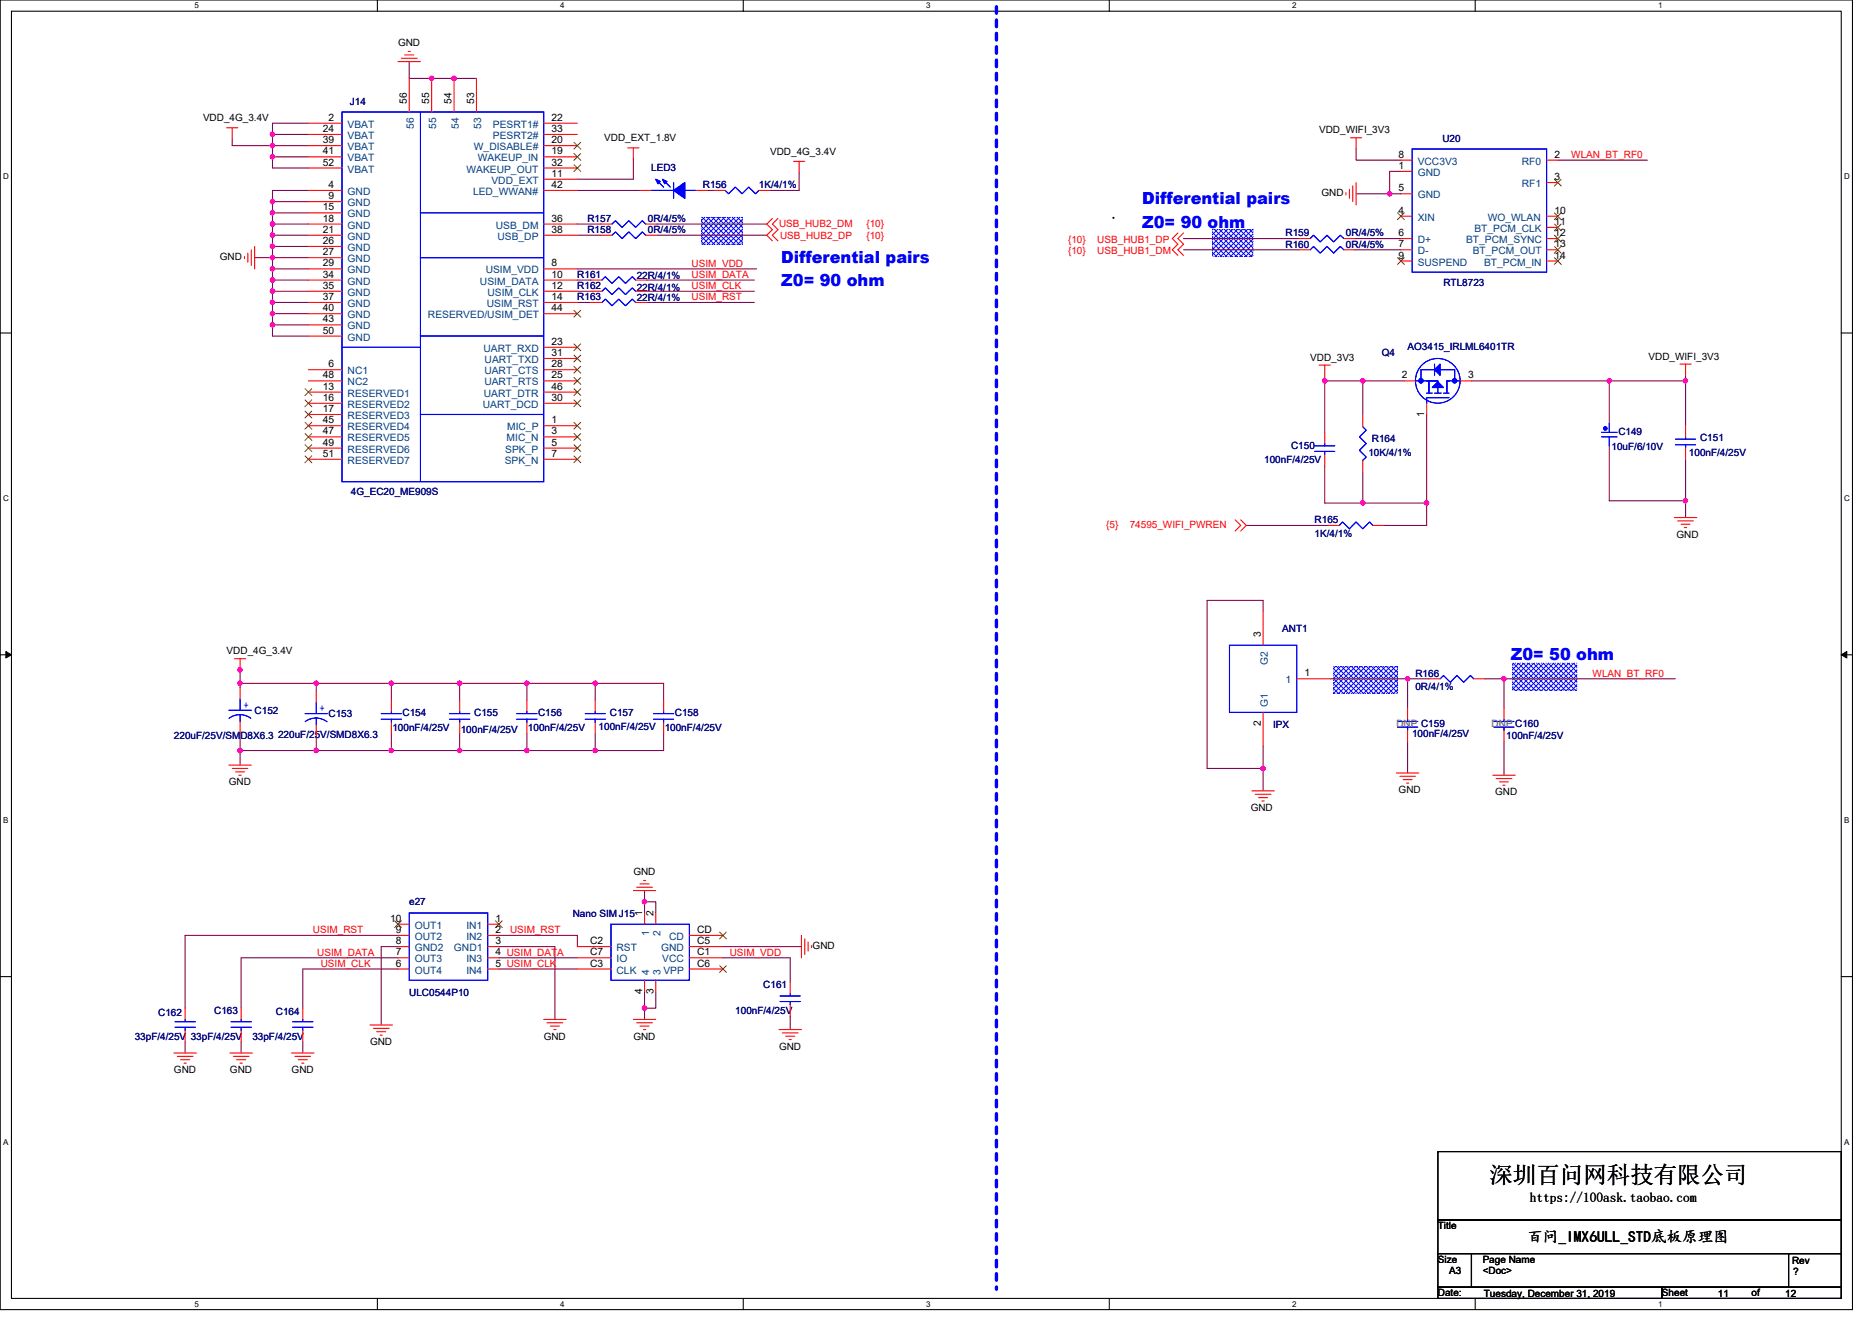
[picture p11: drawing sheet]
<svg xmlns="http://www.w3.org/2000/svg" width="297mm" height="210mm" viewBox="0 0 297 210" stroke-linecap="round" stroke-linejoin="round" font-family="sans-serif">
<path d="M0 0h293.9v207.9h-293.9zM1.8 1.8h290.4v204.3h-290.4z" fill="none" stroke="#000" stroke-width=".17"/>
<g fill="#fff">
<path d="M30.8 .2h.7v1.4h-.7z"/>
<path d="M30.8 206.3h.7v1.4h-.7z"/>
</g>
<path d="M59.9 0v1.8M59.9 206.1v1.8" fill="none" stroke="#000" stroke-width=".17"/>
<g fill="#fff">
<path d="M88.9 .2h.7v1.4h-.7z"/>
<path d="M88.9 206.3h.7v1.4h-.7z"/>
</g>
<path d="M117.9 0v1.8M117.9 206.1v1.8" fill="none" stroke="#000" stroke-width=".17"/>
<g fill="#fff">
<path d="M147 .2h.7v1.4h-.7z"/>
<path d="M147 206.3h.7v1.4h-.7z"/>
</g>
<path d="M176 0v1.8M176 206.1v1.8" fill="none" stroke="#000" stroke-width=".17"/>
<g fill="#fff">
<path d="M205 .2h.7v1.4h-.7z"/>
<path d="M205 206.3h.7v1.4h-.7z"/>
</g>
<path d="M234.1 0v1.8M234.1 206.1v1.8" fill="none" stroke="#000" stroke-width=".17"/>
<g fill="#fff">
<path d="M263.1 .2h.7v1.4h-.7z"/>
<path d="M263.1 206.3h.7v1.4h-.7z"/>
<path d="M.5 27.3h.9v1.4h-.9z"/>
<path d="M292.6 27.3h.9v1.4h-.9z"/>
<path d="M.5 78.4h.9v1.4h-.9z"/>
<path d="M292.6 78.4h.9v1.4h-.9z"/>
</g>
<path d="M0 52.9h1.8M292.2 52.9h1.7" fill="none" stroke="#000" stroke-width=".17"/>
<g fill="#fff">
<path d="M.5 129.5h.8v1.4h-.8z"/>
<path d="M292.6 129.5h.9v1.4h-.9z"/>
</g>
<path d="M0 103.9h1.8M292.2 103.9h1.7" fill="none" stroke="#000" stroke-width=".17"/>
<path d="M.9 103.4l.9 .5-.9 .5zM292.2 103.9l.8-.5v1z" fill="#000" stroke="#000" stroke-width=".16"/>
<g fill="#fff">
<path d="M.5 180.5h.8v1.4h-.8z"/>
<path d="M292.6 180.5h.9v1.4h-.9z"/>
</g>
<path d="M176.6 34.5h.1v.1h-.1zM0 155h1.8M292.2 155h1.7M228.2 182.8h64v10.8h-64zM228.2 193.6h64v5.4h-64zM228.2 199h5.3v5.3h-5.3zM233.5 199h50.3v5.3h-50.3zM283.8 199h8.4v5.3h-8.4zM228.2 204.3h35.5v1.8h-35.5zM263.7 204.3h28.5v1.8h-28.5z" fill="none" stroke="#000" stroke-width=".17"/>
<path d="M158.1 1.1v203.4M158.1 204.5h.1" fill="none" stroke="#00f" stroke-width=".53" stroke-dasharray="1.1 1.1"/>
<g fill="#00f" stroke="#00f" stroke-width=".17" stroke-dasharray="0 .3">
<path d="M240.1 105.3h10.1v4.2h-10.1z" fill-rule="evenodd"/>
<path d="M192.4 36.4h6.4v4.3h-6.4z" fill-rule="evenodd"/>
<path d="M111.3 34.5h6.4v4.3h-6.4z" fill-rule="evenodd"/>
<path d="M211.6 105.8h10.2v4.3h-10.2z" fill-rule="evenodd"/>
</g>
<g fill="none" stroke="#800040" stroke-width=".17">
<path d="M48.9 19.6h-5.7v1.7M64.9 9.8v2.6h10.7M36.8 22.1v1h6.4v1.8M43.2 32v1.8M43.2 33.8h5.7M43.2 33.8v1.8M43.2 35.6h5.7M43.2 35.6v1.7M43.2 37.3h5.7M43.2 37.3v1.8M43.2 39.1h5.7M43.2 39.1v1.8"/>
<path d="M43.2 24.9v1.8h5.7M43.2 24.9h5.7M43.2 21.3v1.8h5.7M43.2 21.3h5.7M43.2 32h5.7M48.9 30.2h-5.7v1.8M91.6 30.2h10M91.6 35.6h3.7M91.6 37.3h3.7M100.5 25.3v3.1h-8.9M104.2 35.6h17.5M104.2 37.3h17.5"/>
<path d="M112.2 30.2h1.1M126.8 27.4v2.8h-4.6M187.8 37.9h18.3M187.8 39.6h18.3M215 39.6h7.3M215 37.9h7.3M215.2 23.6v1.8h7.1M215.2 30.8h5.3M220.5 30.8h1.8M222.3 27.2h-1.8v3.6M247.2 25.4h14.2M40.4 40.9h2.8"/>
<path d="M43.2 40.9h5.7M43.2 40.9v1.8h5.7M43.2 42.7v1.7M43.2 44.4h5.7M43.2 44.4v1.8M43.2 46.2h5.7M43.2 46.2v1.8M43.2 48h5.7M43.2 48v1.8M43.2 49.8h5.7M43.2 49.8v1.8M43.2 51.6h5.7"/>
<path d="M43.2 51.6v1.7h5.7M91.6 44.4h2.1M91.6 46.2h2.1M91.6 48h2.1M91.6 42.7h28.5M102.6 44.4h17.1M102.6 46.2h17.1M102.6 48h17.1M210.2 59.7v.8M267.5 59.6v.9M210.2 60.5v8.1M210.2 60.5h6v5.5"/>
<path d="M210.2 74v5.8h6M216.2 60.5h6.6M216.2 79.8h10.2M216.2 74.8v5M226.4 79.8v3.6h-6.8M226.4 65.8v14M233.5 60.5h21.9M255.4 60.5v6.7M255.4 70.8v8.7h12.1M255.4 60.5h12.1M267.5 79.5v2.6M267.5 60.5v7.1"/>
<path d="M267.5 72.9v6.6M197.8 83.4h12.9M200.4 97.1v-1.8h-8.9v26.7h8.9M38.1 106v2.5M38.1 116.3v2.8M38.1 119.1h12.1M38.1 108.5h12.1M38.1 108.5v.7M38.1 119.1v2.3M50.2 108.5h11.9M50.2 116.8v2.3M50.2 119.1h11.9"/>
<path d="M50.2 108.5v1.2M62.1 119.1h10.8M62.1 116.5v2.6M72.9 116.5v2.6M72.9 108.5h10.7M72.9 119.1h10.7M72.9 108.5h-10.8v2.6M72.9 108.5v2.6M83.6 108.5v2.6M83.6 108.5h10.8M83.6 119.1h10.8M83.6 116.5v2.6"/>
<path d="M94.4 108.5h10.9v2.6M94.4 116.5v2.6M94.4 108.5v2.6M105.3 116.5v2.6h-10.9M200.4 118.4v7.1M211.1 107.7h12.2M223.3 117.7v5M223.3 107.7h3.4M223.3 107.7v4.7M235.6 107.7h3.1M238.7 117.7v5.3M265.9 107.7h-27.2v4.7"/>
<path d="M63.2 153.8h-15.2v6.2M63.2 152h-24.9v8M63.2 148.5h-33.8v11.5M63.2 150.2h-2.7v12.5M79.2 148.5h12.4v1.7M79.2 150.2h8.9v11.6M79.2 152h12.4M79.2 153.8h12.4M102.3 157.4v2.6M102.3 141.4v1.7M102.3 144.9v-1.8h1.8v1.8M104.1 157.4v2.6h-1.8"/>
<path d="M114.7 152h10.7v3.9M114.7 150.2h12.5M29.4 165.4v1.7M38.3 165.4v1.7M48 165.4v1.7M102.3 160v1.8M125.4 161.3v2.1"/>
</g>
<g fill="#f0f" stroke="#f0f" stroke-width=".17">
<circle cx="216.2" cy="60.4" r=".34"/>
<circle cx="267.4" cy="60.4" r=".34"/>
<circle cx="255.3" cy="60.4" r=".34"/>
<circle cx="267.4" cy="79.5" r=".34"/>
<circle cx="220.5" cy="30.7" r=".35"/>
<circle cx="223.3" cy="107.7" r=".34"/>
<circle cx="43.2" cy="32" r=".35"/>
<circle cx="43.2" cy="35.5" r=".35"/>
<circle cx="43.2" cy="33.8" r=".35"/>
<circle cx="43.2" cy="37.3" r=".35"/>
<circle cx="43.2" cy="40.9" r=".35"/>
<circle cx="43.2" cy="39.1" r=".35"/>
<circle cx="43.2" cy="44.4" r=".35"/>
<circle cx="43.2" cy="42.7" r=".35"/>
<circle cx="43.2" cy="48" r=".35"/>
<circle cx="43.2" cy="46.2" r=".35"/>
<circle cx="43.2" cy="51.5" r=".35"/>
<circle cx="43.2" cy="49.8" r=".35"/>
<circle cx="43.2" cy="24.9" r=".35"/>
<circle cx="43.2" cy="21.3" r=".35"/>
<circle cx="43.2" cy="23.1" r=".35"/>
<circle cx="38.1" cy="106.3" r=".34"/>
<circle cx="62.1" cy="108.4" r=".34"/>
<circle cx="38.1" cy="119.1" r=".34"/>
<circle cx="50.2" cy="119.1" r=".35"/>
<circle cx="38.1" cy="108.4" r=".34"/>
<circle cx="50.2" cy="108.4" r=".35"/>
<circle cx="210.2" cy="60.4" r=".35"/>
<circle cx="226.4" cy="79.8" r=".35"/>
<circle cx="216.2" cy="79.8" r=".34"/>
<circle cx="62.1" cy="119.1" r=".34"/>
<circle cx="72.9" cy="108.4" r=".35"/>
<circle cx="83.6" cy="108.4" r=".35"/>
<circle cx="94.4" cy="108.4" r=".34"/>
<circle cx="72.9" cy="119.1" r=".35"/>
<circle cx="83.6" cy="119.1" r=".35"/>
<circle cx="94.4" cy="119.1" r=".34"/>
<circle cx="238.6" cy="107.7" r=".35"/>
<circle cx="200.4" cy="122" r=".35"/>
<circle cx="102.3" cy="160" r=".35"/>
<circle cx="102.3" cy="143.1" r=".35"/>
<circle cx="68.5" cy="12.4" r=".35"/>
<circle cx="72" cy="12.4" r=".35"/>
</g>
<g fill="none" stroke="#f00" stroke-width=".17">
<path d="M48.9 19.6h5.4M63.2 9.8h3.5M63.7 9.2h2.5M64.2 8.7h1.5M64.8 8.2h.3M64.9 12.4v5.4M68.5 12.4v5.4M72 12.4v5.4M75.6 12.4v5.4M86.3 19.6h5.3M36 20.3h1.7M36.8 20.3v1.8"/>
<path d="M39.9 39.6v2.5M40.4 39.1v3.6M48.9 21.3h5.4M48.9 23.1h5.4M48.9 24.9h5.4M48.9 26.7h5.4M48.9 30.2h5.4M48.9 32h5.4M48.9 33.8h5.4M48.9 35.6h5.4M48.9 37.3h5.4M48.9 39.1h5.4"/>
<path d="M86.3 24.9h5.3M86.3 23.1h5.3M86.3 21.3h5.3M86.3 26.7h5.3M86.3 35.6h5.3M86.3 37.3h5.3M86.3 28.4h5.3M86.3 30.2h5.3M95.3 35.6h1.8M95.3 37.3h1.8M99.6 23.5h1.8M100.5 23.5v1.8"/>
<path d="M101.6 30.2h1.7M102.4 35.6h1.8M102.4 37.3h1.8M110.4 30.2h1.8M113.3 30.2h1.8M120.4 30.2h1.8M122.6 34.7l-.9 .9 .9 .8-.9 .9 .9 .9M123.4 34.7l-.8 .9 .8 .8-.8 .9 .8 .9M125.9 25.6h1.8M126.8 25.6v1.8M186.9 37l-.9 .9 .9 .9-.9 .8 .9 .9M187.8 37l-.9 .9 .9 .9-.9 .8 .9 .9"/>
<path d="M206.1 37.9h1.8M206.1 39.6h1.8M213.2 37.9h1.8M213.2 39.6h1.8M213.6 30.6v.3M214.1 30.1v1.4M214.3 21.9h1.8M214.6 29.5v2.5M215.2 21.9v1.7M215.2 29v3.5M222.3 27.2h1.8M222.3 34.3h1.8"/>
<path d="M222.3 30.8h1.8M222.3 37.9h1.8M222.3 39.6h1.8M222.3 25.4h1.8M245.4 25.4h1.8M245.4 29h1.8M245.4 34.3h1.8M245.4 36.1h1.8M245.4 37.9h1.8M245.4 39.6h1.8M38.8 40.7v.4M39.3 40.2v1.4"/>
<path d="M48.9 40.9h5.4M48.9 42.7h5.4M48.9 44.4h5.4M48.9 46.2h5.4M48.9 48h5.4M48.9 49.8h5.4M48.9 51.6h5.4M48.9 53.3h5.4M48.9 58.7h5.4M86.3 42.7h5.3M86.3 44.4h5.3M86.3 46.2h5.3"/>
<path d="M86.3 48h5.3M86.3 49.8h5.3M86.3 55.1h5.3M86.3 56.9h5.3M86.3 58.7h5.3M93.7 48h1.8M93.7 44.4h1.8M93.7 46.2h1.8M100.9 48h1.7M100.9 44.4h1.7M100.9 46.2h1.7M209.3 58h1.8"/>
<path d="M210.2 58v1.7M222.3 41.4h1.8M245.4 41.4h1.8M266.6 57.8h1.7M267.5 57.8v1.8M48.9 60.5h5.4M48.9 62.2h5.4M48.9 64h5.4M48.9 65.8h5.4M48.9 67.6h5.4M48.9 69.3h5.4M48.9 71.1h5.4"/>
<path d="M48.9 72.9h5.4M86.3 60.5h5.3M86.3 62.2h5.3M86.3 64h5.3M86.3 67.6h5.3M86.3 69.3h5.3M86.3 71.1h5.3M86.3 72.9h5.3M210.2 68.6v1.8M210.2 72.2v1.8M216.2 66v1.7M216.2 73.1v1.7"/>
<path d="M222.8 60.5h1.8M226.4 64v1.8M231.7 60.5h1.8M255.4 67.2h.1M255.4 70.8h.1M267.5 67.6v1.7M267.5 71.1v1.8M196 82.5l.9 .9-.9 .9M196.9 82.5l.9 .9-.9 .9M200.4 97.1v5.3M210.7 83.4h1.8M217.8 83.4h1.8"/>
<path d="M265.7 82.1h3.5M266.2 82.7h2.5M266.7 83.2h1.5M267.3 83.7h.3M37.2 104.5h1.8M38.1 104.5v1.8M38.1 109.2v1.8M38.1 114.5v1.8M50.2 109.7v1.8M50.2 115v1.8M62.1 111.1v1.8M62.1 114.7v1.8"/>
<path d="M72.9 111.1v1.8M72.9 114.7v1.8M83.6 111.1v1.8M83.6 114.7v1.8M94.4 111.1v1.8M94.4 114.7v1.8M105.3 111.1v1.8M105.3 114.7v1.8M200.4 113.1v5.3M205.8 107.7h5.3M223.3 112.4v1.8M223.3 115.9v1.8"/>
<path d="M226.7 107.7h1.8M233.8 107.7h1.8M238.7 112.4v1.8M238.7 115.9v1.8M36.3 121.4h3.6M36.8 122h2.5M37.4 122.5h1.4M37.9 123h.4M102.1 139.7h.3M198.6 125.5h3.6M199.2 126.1h2.5M199.7 126.6h1.4"/>
<path d="M200.2 127.1h.4M221.6 122.7h3.5M222.1 123.2h2.5M222.6 123.7h1.5M223.2 124.3h.3M236.9 123h3.5M237.4 123.6h2.5M237.9 124.1h1.4M238.5 124.6h.3M63.2 146.7h1.7M63.2 148.5h1.7M63.2 150.2h1.7"/>
<path d="M63.2 152h1.7M63.2 153.8h1.7M77.4 146.7h1.8M77.4 148.5h1.8M77.4 152h1.8M77.4 153.8h1.8M77.4 150.2h1.8M91.6 150.2h5.3M91.6 152h5.3M91.6 153.8h5.3M100.5 141.4h3.6M101 140.8h2.5"/>
<path d="M101.6 140.3h1.4M102.3 144.9v1.8M102.3 155.6v1.8M104.1 144.9v1.8M104.1 155.6v1.8M109.4 148.5h5.3M109.4 150.2h5.3M109.4 152h5.3M109.4 153.8h5.3M125.4 155.9v1.8M125.4 159.5v1.8M127.2 148.5v3.5"/>
<path d="M127.7 149v2.5M128.2 149.5v1.5M128.8 150.1v.3M27.6 167.1h3.6M28.1 167.7h2.5M28.7 168.2h1.4M29.2 168.7h.3M29.4 160v1.8M29.4 163.6v1.8M36.5 167.1h3.5M37 167.7h2.5M37.5 168.2h1.5"/>
<path d="M38.1 168.7h.3M38.3 160v1.8M38.3 163.6v1.8M46.3 167.1h3.5M46.8 167.7h2.5M47.3 168.2h1.5M47.9 168.7h.3M48 160v1.8M48 163.6v1.8M58.7 162.7h3.6M59.2 163.2h2.5M59.8 163.7h1.4"/>
<path d="M60.3 164.3h.4M86.3 161.8h3.5M86.8 162.3h2.5M87.3 162.9h1.5M87.9 163.4h.3M100.5 161.8h3.6M101 162.3h2.5M101.6 162.9h1.4M102.1 163.4h.3M123.6 163.4h3.6M124.1 163.9h2.5M124.7 164.5h1.4"/>
<path d="M125.2 165h.4"/>
</g>
<g fill="none" stroke="#00f" stroke-width=".17">
<path d="M54.3 17.8h32v58.7h-32zM66.7 17.8v37.3M66.7 33.8h19.6M97.1 35.6l.6-.6 1 1.1 1.1-1.1 1.1 1.1 1-1.1 .5 .6M97.1 37.3l.6-.5 1 1.1 1.1-1.1 1.1 1.1 1-1.1 .5 .5M103.3 30.2h3.6M104.2 28.6l1.1 1.1M105.3 28.6l1.1 1.1M106.9 29v2.5M108.7 30.2h1.7M115.1 30.2l.5 .6 1.1-1.1 1 1.1 1.1-1.1 1.1 1.1 .5-.6M207.9 37.9l.5-.6 1.1 1.1 1.1-1.1 1 1.1 1.1-1.1 .5 .6"/>
<path d="M207.9 39.6l.5-.5 1.1 1.1 1.1-1.1 1 1.1 1.1-1.1 .5 .5M224.1 23.6h21.3v19.6h-21.3zM54.3 55.1h12.4M66.7 40.9h19.6M66.7 53.3h19.6M66.7 55.1v21.4M95.5 48l.6-.5 1 1 1.1-1 1 1 1.1-1 .6 .5M95.5 44.4l.6-.5 1 1.1 1.1-1.1 1 1.1 1.1-1.1 .6 .5M95.5 46.2l.6-.5 1 1.1 1.1-1.1 1 1.1 1.1-1.1 .6 .5M227.6 57.8v1.8M227.6 58.7h-2.1v1.8M228.5 58.7h2.3v1.8"/>
<path d="M66.7 65.8h19.6M208.6 71.6h3.2M208.6 70.8h3.2M210.2 70.4v.4M210.2 71.6v.6M216.2 67.7l.6 .6-1.1 1 1.1 1.1-1.1 1.1 1.1 1-.6 .6M224.6 60.5h3.6v1.9M226.4 62.4h.9M226.4 60.5h1.8v.7M226.7 60.6v1.6M226.7 60.5v1.9M227.6 62.4h1.1"/>
<path d="M229 62.4h.9M229.9 60.5h-.3v1.7M229.9 63.1h-3.5v.9M231.7 60.5h-2.1v1.9M254.1 69.3h2.5M254.1 68.6h2.5M255.4 67.2v1.4M255.4 69.3v1.5M265.9 70.6h3.1M265.9 69.7h3.1M267.5 69.3v.4M267.5 70.6v.5"/>
<path d="M212.5 83.4l.5-.6 1.1 1.1 1.1-1.1 1 1.1 1.1-1.1 .5 .6M36.3 112.7h3.6M36.3 114l.7-.4 1.1-.2 1.1 .2 .6 .4M38.1 113.4v1.1M38.1 111v1.7M48.4 113.3h3.6M48.4 114.5l1-.4 .8-.1 1 .2 .7 .4M50.2 114v1M50.2 111.5v1.8M60.5 114.2h3.2M60.5 113.3h3.2M62.1 112.9v.4"/>
<path d="M62.1 114.2v.5M71.3 114.2h3.2M71.3 113.3h3.2M72.9 112.9v.4M72.9 114.2v.5M82 114.2h3.2M82 113.3h3.2M83.6 112.9v.4M83.6 114.2v.5M92.9 114.2h3.2M92.9 113.3h3.2M94.4 112.9v.4"/>
<path d="M94.4 114.2v.5M103.7 114.2h3.2M103.7 113.3h3.2M105.3 112.9v.4M105.3 114.2v.5M195.1 102.4h10.7v10.7h-10.7zM221.8 115.4h3.2M221.8 114.5h3.2M223.3 114.2v.3M223.3 115.4v.5M228.5 107.7l.5-.5 1.1 1.1 1.1-1.1 1 1.1 1.1-1.1 .5 .5M237 115.4h3.2"/>
<path d="M237 114.5h3.2M238.7 114.2v.3M238.7 115.4v.5M64.9 144.9h12.5v10.7h-12.5zM96.9 146.7h12.5v8.9h-12.5zM123.8 159h3.2M123.8 158.1h3.2M125.4 157.7v.4M125.4 159v.5M27.8 163h3.2M27.8 162.2h3.2M29.4 161.8v.4"/>
<path d="M29.4 163v.6M36.7 163h3.2M36.7 162.2h3.2M38.3 161.8v.4M38.3 163v.6M46.4 163h3.3M46.4 162.2h3.3M48 161.8v.4M48 163v.6"/>
<circle cx="228.1" cy="60.4" r="3.5"/>
</g>
<g fill="none" stroke="#804000" stroke-width=".16">
<path d="M91.1 24.4l1.1 1M91.1 22.6l1.1 1.1M91.1 26.1l1.1 1.1M92.1 24.4l-1 1M92.1 22.6l-1 1.1M92.1 26.1l-1 1.1M221.8 33.8l1 1.1M222.8 33.8l-1.1 1.1M246.7 28.4l1 1.1M246.7 33.8l1 1.1M246.7 35.6l1 1M246.7 37.3l1 1.1"/>
<path d="M246.7 39.1l1 1.1M247.7 28.4l-1.1 1.1M247.7 33.8l-1.1 1.1M247.7 35.6l-1.1 1M247.7 37.3l-1.1 1.1M247.7 39.1l-1.1 1.1M91.1 49.3l1.1 1M91.1 54.6l1.1 1.1M91.1 56.4l1.1 1M91.1 58.1l1.1 1.1M91.1 59.9l1.1 1.1M92.1 49.3l-1 1"/>
<path d="M92.1 54.6l-1 1.1M92.1 56.4l-1 1M92.1 58.1l-1 1.1M92.1 59.9l-1 1.1M221.8 40.9l1 1.1M222.8 40.9l-1.1 1.1M246.7 40.9l1 1.1M247.7 40.9l-1.1 1.1M48.4 61.7l1.1 1.1M48.4 63.5l1.1 1.1M48.4 65.3l1.1 1M48.4 67l1.1 1.1"/>
<path d="M48.4 68.8l1.1 1.1M48.4 70.6l1.1 1.1M48.4 72.4l1.1 1M49.5 61.7l-1.1 1.1M49.5 63.5l-1.1 1.1M49.5 65.3l-1.1 1M49.5 67l-1.1 1.1M49.5 68.8l-1.1 1.1M49.5 70.6l-1.1 1.1M49.5 72.4l-1.1 1M91.1 61.7l1.1 1.1M91.1 63.5l1.1 1.1"/>
<path d="M91.1 67l1.1 1.1M91.1 68.8l1.1 1.1M91.1 70.6l1.1 1.1M91.1 72.4l1.1 1M92.1 61.7l-1 1.1M92.1 63.5l-1 1.1M92.1 67l-1 1.1M92.1 68.8l-1 1.1M92.1 70.6l-1 1.1M92.1 72.4l-1 1M62.6 146.2l1.1 1M63.7 146.2l-1.1 1"/>
<path d="M78.6 146.2l1.1 1M79.7 146.2l-1.1 1M114.2 147.9l1.1 1.1M114.2 153.3l1.1 1M115.2 147.9l-1 1.1M115.2 153.3l-1 1"/>
</g>
<g fill="#00f" stroke="#00f" stroke-width=".17">
<path d="M106.9 30.2l1.8-1.2v2.5z" fill-rule="evenodd"/>
<path d="M104.1 28.4l.7 .4-.4 .4z" fill-rule="evenodd"/>
<path d="M105.1 28.4l.7 .4-.3 .4z" fill-rule="evenodd"/>
<path d="M106.9 30.2l1.8-1.2v2.5z" fill-rule="evenodd"/>
<path d="M104.1 28.4l.7 .4-.4 .4z" fill-rule="evenodd"/>
<path d="M105.1 28.4l.7 .4-.3 .4z" fill-rule="evenodd"/>
<path d="M228.5 57.8v1.8l-.9-.9z" fill-rule="evenodd"/>
<path d="M227.3 61.5l.9-.9 .8 .9z" fill-rule="evenodd"/>
<path d="M228.5 57.8v1.8l-.9-.9z" fill-rule="evenodd"/>
<path d="M227.3 61.5l.9-.9 .8 .9z" fill-rule="evenodd"/>
<circle cx="254.7" cy="68" r=".27"/>
<circle cx="225.5" cy="60.4" r=".35"/>
<circle cx="230.8" cy="60.4" r=".35"/>
</g>
<text font-size="3.7" x="236.3" y="187.7">深圳百问网科技有限公司</text>
<g font-size="2.6" fill="#00f">
<text x="181.2" y="32.4">Differential pairs</text>
<text x="124" y="41.7">Differential pairs</text>
<text x="181.2" y="36.2">Z0= 90 ohm</text>
<text x="124" y="45.4">Z0= 90 ohm</text>
<text x="239.7" y="104.8">Z0= 50 ohm</text>
</g>
<text font-size="2.5" x="242.4" y="197.2">百问_IMX6ULL_STD底板原理图</text>
<text font-size="2.1" x="242.7" y="190.8">https://100ask.taobao.com</text>
<g font-size="1.6">
<text x="63.2" y="7.3">GND</text>
<text x="64.6" y="16.5" transform="rotate(-90 64.6 16.5)">56</text>
<text x="68.1" y="16.5" transform="rotate(-90 68.1 16.5)">55</text>
<text x="71.7" y="16.5" transform="rotate(-90 71.7 16.5)">54</text>
<text x="75.2" y="16.5" transform="rotate(-90 75.2 16.5)">53</text>
<text x="32.2" y="19.2">VDD_4G_3.4V</text>
<text x="51.2" y="21">24</text>
<text x="51.2" y="22.7">39</text>
<text x="52.1" y="19.2">2</text>
<text x="87.5" y="19.2">22</text>
<text x="87.5" y="21">33</text>
<text x="87.5" y="22.7">20</text>
<text x="95.9" y="22.4">VDD_EXT_1.8V</text>
<text x="209.3" y="21.1">VDD_WIFI_3V3</text>
<text x="51.2" y="24.5">41</text>
<text x="51.2" y="26.3">52</text>
<text x="52.1" y="29.8">4</text>
<text x="87.5" y="26.3">32</text>
<text x="87.5" y="28.1">11</text>
<text x="87.5" y="24.5">19</text>
<text x="87.5" y="29.8">42</text>
<text x="122.2" y="24.5">VDD_4G_3.4V</text>
<text x="221.9" y="26.8">1</text>
<text x="221.9" y="25">8</text>
<text x="246.7" y="25">2</text>
<text x="246.7" y="28.6">3</text>
<text x="51.2" y="33.4">15</text>
<text x="51.2" y="35.2">18</text>
<text x="52.1" y="31.6">9</text>
<text x="87.5" y="35.2">36</text>
<text x="209.7" y="31.1">GND</text>
<text x="221.9" y="33.9">4</text>
<text x="221.9" y="30.4">5</text>
<text x="246.7" y="35.7">11</text>
<text x="246.7" y="33.9">10</text>
<text x="34.9" y="41.3">GND</text>
<text x="51.2" y="37">21</text>
<text x="51.2" y="38.7">26</text>
<text x="51.2" y="40.5">27</text>
<text x="87.5" y="37">38</text>
<text x="221.9" y="37.5">6</text>
<text x="221.9" y="39.3">7</text>
<text x="221.9" y="41">9</text>
<text x="246.7" y="37.5">12</text>
<text x="246.7" y="41">14</text>
<text x="246.7" y="39.3">13</text>
<text x="51.2" y="42.3">29</text>
<text x="51.2" y="44.1">34</text>
<text x="51.2" y="45.8">35</text>
<text x="51.2" y="47.6">37</text>
<text x="87.5" y="44.1">10</text>
<text x="87.5" y="47.6">14</text>
<text x="87.5" y="45.8">12</text>
<text x="87.5" y="42.3">8</text>
<text x="51.2" y="49.4">40</text>
<text x="51.2" y="51.2">43</text>
<text x="51.2" y="53">50</text>
<text x="87.5" y="49.4">44</text>
<text x="52.1" y="58.3">6</text>
<text x="87.5" y="56.5">31</text>
<text x="87.5" y="58.3">28</text>
<text x="87.5" y="54.7">23</text>
<text x="207.9" y="57.3">VDD_3V3</text>
<text x="261.6" y="57.1">VDD_WIFI_3V3</text>
<text x="51.2" y="60.1">48</text>
<text x="51.2" y="61.8">13</text>
<text x="51.2" y="63.6">16</text>
<text x="51.2" y="65.4">17</text>
<text x="87.5" y="61.8">46</text>
<text x="87.5" y="60.1">25</text>
<text x="87.5" y="63.6">30</text>
<text x="222.5" y="60.1">2</text>
<text x="233" y="60.1">3</text>
<text x="51.2" y="67.2">45</text>
<text x="51.2" y="69">47</text>
<text x="51.2" y="70.7">49</text>
<text x="87.5" y="70.7">5</text>
<text x="87.5" y="69">3</text>
<text x="87.5" y="67.2">1</text>
<text x="226" y="66.2" transform="rotate(-90 226 66.2)">1</text>
<text x="51.2" y="72.5">51</text>
<text x="87.5" y="72.5">7</text>
<text x="266" y="85.3">GND</text>
<text x="200" y="101.2" transform="rotate(-90 200 101.2)">3</text>
<text x="36" y="103.8">VDD_4G_3.4V</text>
<text x="207" y="107.4">1</text>
<text x="200" y="115.2" transform="rotate(-90 200 115.2)">2</text>
<text x="36.3" y="124.6">GND</text>
<text x="221.9" y="125.9">GND</text>
<text x="198.5" y="128.7">GND</text>
<text x="237.2" y="126.2">GND</text>
<text x="100.5" y="138.9">GND</text>
<text x="61.9" y="146.3">10</text>
<text x="62.8" y="148.1">9</text>
<text x="62.8" y="149.9">8</text>
<text x="78.6" y="149.9">3</text>
<text x="78.6" y="146.3">1</text>
<text x="78.6" y="148.1">2</text>
<text x="93.6" y="149.9">C2</text>
<text x="101.9" y="145.4" transform="rotate(-90 101.9 145.4)">1</text>
<text x="103.7" y="145.4" transform="rotate(-90 103.7 145.4)">2</text>
<text x="110.6" y="148.1">CD</text>
<text x="110.6" y="149.9">C5</text>
<text x="62.8" y="151.6">7</text>
<text x="62.8" y="153.4">6</text>
<text x="78.6" y="151.6">4 USIM_DATA</text>
<text x="78.6" y="153.4">5 USIM_CLK</text>
<text x="93.6" y="151.6">C7</text>
<text x="93.6" y="153.4">C3</text>
<text x="110.6" y="153.4">C6</text>
<text x="110.6" y="151.6">C1</text>
<text x="128.9" y="150.6">GND</text>
<text x="101.9" y="157.7" transform="rotate(-90 101.9 157.7)">4</text>
<text x="103.7" y="157.7" transform="rotate(-90 103.7 157.7)">3</text>
<text x="58.7" y="165.9">GND</text>
<text x="86.3" y="165">GND</text>
<text x="100.5" y="165">GND</text>
<text x="123.6" y="166.6">GND</text>
<text x="27.6" y="170.3">GND</text>
<text x="36.5" y="170.3">GND</text>
<text x="46.3" y="170.3">GND</text>
<text x="228.2" y="195.1">Title</text>
<text x="228.2" y="200.4">Size</text>
<text x="229.9" y="202.2">A3</text>
<text x="235.3" y="200.4">Page Name</text>
<text x="235.3" y="202.2">&lt;Doc&gt;</text>
<text x="284.3" y="200.6">Rev</text>
<text x="284.5" y="202.3">?</text>
<text x="228.2" y="205.7">Date:</text>
<text x="235.5" y="205.9">Tuesday, December 31, 2019</text>
<text x="263.7" y="205.7">Sheet</text>
<text x="272.6" y="205.9">11</text>
<text x="277.9" y="205.7">of</text>
<text x="283.3" y="205.9">12</text>
</g>
<g font-size="1.6" fill="#000080">
<text x="55.5" y="16.7">J14</text>
<text x="228.9" y="22.6">U20</text>
<text x="103.3" y="27.2">LED3</text>
<text x="111.5" y="29.9">R156</text>
<text x="120.4" y="29.9">1K/4/1%</text>
<text x="93.2" y="35.2">R157</text>
<text x="102.8" y="35.2">0R/4/5%</text>
<text x="93.2" y="37">R158</text>
<text x="102.8" y="37">0R/4/5%</text>
<text x="204" y="37.5">R159</text>
<text x="204" y="39.3">R160</text>
<text x="213.6" y="37.5">0R/4/5%</text>
<text x="213.6" y="39.3">0R/4/5%</text>
<text x="91.6" y="47.6">R163</text>
<text x="91.6" y="44.1">R161</text>
<text x="91.6" y="45.9">R162</text>
<text x="101" y="47.8">22R/4/1%</text>
<text x="101" y="44.3">22R/4/1%</text>
<text x="101" y="46.2">22R/4/1%</text>
<text x="229" y="45.3">RTL8723</text>
<text x="219.3" y="56.5">Q4</text>
<text x="223.3" y="55.5">AO3415_IRLML6401TR</text>
<text x="204.9" y="71.3">C150</text>
<text x="217.7" y="70.2">R164</text>
<text x="255.7" y="71.5">10uF/6/10V</text>
<text x="256.8" y="69">C149</text>
<text x="269.8" y="70">C151</text>
<text x="200.6" y="73.4">100nF/4/25V</text>
<text x="217.1" y="72.4">10K/4/1%</text>
<text x="268" y="72.4">100nF/4/25V</text>
<text x="55.7" y="78.6">4G_EC20_ME909S</text>
<text x="208.6" y="83">R165</text>
<text x="208.6" y="85.2">1K/4/1%</text>
<text x="203.5" y="100.3">ANT1</text>
<text x="224.6" y="107.4">R166</text>
<text x="40.4" y="113.3">C152</text>
<text x="52.1" y="113.8">C153</text>
<text x="63.9" y="113.6">C154</text>
<text x="75.2" y="113.6">C155</text>
<text x="85.4" y="113.6">C156</text>
<text x="96.8" y="113.6">C157</text>
<text x="107.1" y="113.6">C158</text>
<text x="224.6" y="109.5">0R/4/1%</text>
<text x="27.6" y="117.3">220uF/25V/SMD8X6.3</text>
<text x="44.1" y="117.2">220uF/25V/SMD8X6.3</text>
<text x="62.3" y="116.1">100nF/4/25V</text>
<text x="73.1" y="116.3">100nF/4/25V</text>
<text x="83.8" y="116.1">100nF/4/25V</text>
<text x="95" y="115.9">100nF/4/25V</text>
<text x="105.5" y="116.1">100nF/4/25V</text>
<text x="202" y="115.6">IPX</text>
<text x="224.1" y="117">100nF/4/25V</text>
<text x="239" y="117.3">100nF/4/25V</text>
<text x="64.9" y="143.7">e27</text>
<text x="90.9" y="145.6">Nano SIMJ15</text>
<text x="25.1" y="161.3">C162</text>
<text x="34" y="160.9">C163</text>
<text x="43.8" y="161.1">C164</text>
<text x="64.9" y="158.1">ULC0544P10</text>
<text x="116.7" y="160.9">100nF/4/25V</text>
<text x="121.1" y="156.8">C161</text>
<text x="21.4" y="165">33pF/4/25V 33pF/4/25V</text>
<text x="40" y="165">33pF/4/25V</text>
</g>
<g font-size="1.6" fill="#004080">
<text x="55.2" y="20.3">VBAT</text>
<text x="55.2" y="22.1">VBAT</text>
<text x="55.2" y="23.8">VBAT</text>
<text x="65.7" y="20.5" transform="rotate(-90 65.7 20.5)">56</text>
<text x="69.2" y="20.5" transform="rotate(-90 69.2 20.5)">55</text>
<text x="72.8" y="20.5" transform="rotate(-90 72.8 20.5)">54</text>
<text x="75.2" y="23.8">W_DISABLE#</text>
<text x="76.3" y="20.5" transform="rotate(-90 76.3 20.5)">53</text>
<text x="78.2" y="20.3">PESRT1#</text>
<text x="78.2" y="22.1">PESRT2#</text>
<text x="55.2" y="25.6">VBAT</text>
<text x="55.2" y="27.4">VBAT</text>
<text x="74" y="27.4">WAKEUP_OUT</text>
<text x="75.8" y="25.6">WAKEUP_IN</text>
<text x="78" y="29.2">VDD_EXT</text>
<text x="225" y="27.9">GND</text>
<text x="225" y="26.1">VCC3V3</text>
<text x="241.5" y="26.1">RF0</text>
<text x="241.5" y="29.7">RF1</text>
<text x="55.2" y="30.9">GND</text>
<text x="55.2" y="32.7">GND</text>
<text x="55.2" y="34.5">GND</text>
<text x="75.1" y="30.9">LED_WWAN#</text>
<text x="225" y="35">XIN</text>
<text x="225" y="31.5">GND</text>
<text x="236.1" y="35">WO_WLAN</text>
<text x="55.2" y="36.3">GND</text>
<text x="55.2" y="38.1">GND</text>
<text x="55.2" y="39.8">GND</text>
<text x="55.2" y="41.6">GND</text>
<text x="78.7" y="36.3">USB_DM</text>
<text x="78.9" y="38.1">USB_DP</text>
<text x="225" y="38.6">D+</text>
<text x="225" y="40.4">D-</text>
<text x="232.6" y="38.6">BT_PCM_SYNC</text>
<text x="233.7" y="40.4">BT_PCM_OUT</text>
<text x="234" y="36.8">BT_PCM_CLK</text>
<text x="55.2" y="43.4">GND</text>
<text x="55.2" y="45.2">GND</text>
<text x="55.2" y="46.9">GND</text>
<text x="76.2" y="45.2">USIM_DATA</text>
<text x="77.1" y="43.4">USIM_VDD</text>
<text x="77.3" y="46.9">USIM_CLK</text>
<text x="225" y="42.1">SUSPEND</text>
<text x="235.5" y="42.1">BT_PCM_IN</text>
<text x="55.2" y="48.7">GND</text>
<text x="55.2" y="50.5">GND</text>
<text x="55.2" y="52.3">GND</text>
<text x="67.9" y="50.5">RESERVED/USIM_DET</text>
<text x="77.2" y="48.7">USIM_RST</text>
<text x="55.2" y="54.1">GND</text>
<text x="55.2" y="59.4">NC1</text>
<text x="76.7" y="55.8">UART_RXD</text>
<text x="76.9" y="59.4">UART_CTS</text>
<text x="76.9" y="57.6">UART_TXD</text>
<text x="55.2" y="61.2">NC2</text>
<text x="55.2" y="62.9">RESERVED1</text>
<text x="55.2" y="64.7">RESERVED2</text>
<text x="76.6" y="64.7">UART_DCD</text>
<text x="76.8" y="62.9">UART_DTR</text>
<text x="76.9" y="61.2">UART_RTS</text>
<text x="55.2" y="66.5">RESERVED3</text>
<text x="55.2" y="68.3">RESERVED4</text>
<text x="55.2" y="70.1">RESERVED5</text>
<text x="55.2" y="71.8">RESERVED6</text>
<text x="80.2" y="71.8">SPK_P</text>
<text x="80.4" y="70.1">MIC_N</text>
<text x="80.5" y="68.3">MIC_P</text>
<text x="55.2" y="73.6">RESERVED7</text>
<text x="80.1" y="73.6">SPK_N</text>
<text x="201.2" y="105.5" transform="rotate(-90 201.2 105.5)">G2</text>
<text x="201.2" y="112.2" transform="rotate(-90 201.2 112.2)">G1</text>
<text x="204" y="108.5">1</text>
<text x="65.8" y="147.4">OUT1</text>
<text x="65.8" y="149.2">OUT2</text>
<text x="74" y="147.4">IN1</text>
<text x="74" y="149.2">IN2</text>
<text x="103" y="148.5" transform="rotate(-90 103 148.5)">1</text>
<text x="104.8" y="148.5" transform="rotate(-90 104.8 148.5)">2</text>
<text x="106.2" y="149.2">CD</text>
<text x="65.8" y="151">GND2</text>
<text x="65.8" y="152.7">OUT3</text>
<text x="65.8" y="154.5">OUT4</text>
<text x="72" y="151">GND1</text>
<text x="74" y="152.7">IN3</text>
<text x="74" y="154.5">IN4</text>
<text x="97.8" y="151">RST</text>
<text x="97.8" y="152.7">IO</text>
<text x="97.8" y="154.5">CLK</text>
<text x="103" y="154.7" transform="rotate(-90 103 154.7)">4</text>
<text x="104.8" y="154.7" transform="rotate(-90 104.8 154.7)">3</text>
<text x="104.9" y="151">GND</text>
<text x="105.1" y="152.7">VCC</text>
<text x="105.3" y="154.5">VPP</text>
</g>
<g font-size="1.6" fill="#f00">
<text x="249.3" y="25.1">WLAN_BT_RF0</text>
<text x="123.6" y="36.1">USB_HUB2_DM</text>
<text x="123.8" y="37.9">USB_HUB2_DP</text>
<text x="137.5" y="36.1">{10}</text>
<text x="137.5" y="37.9">{10}</text>
<text x="169.5" y="38.6">{10}</text>
<text x="169.5" y="40.4">{10}</text>
<text x="174.1" y="38.6">USB_HUB1_DP</text>
<text x="174.1" y="40.4">USB_HUB1_DM</text>
<text x="109.7" y="42.3">USIM_VDD</text>
<text x="109.7" y="44.1">USIM_DATA</text>
<text x="109.7" y="45.9">USIM_CLK</text>
<text x="109.7" y="47.6">USIM_RST</text>
<text x="175.5" y="83.7">{5}</text>
<text x="179.3" y="83.7">74595_WIFI_PWREN</text>
<text x="252.7" y="107.4">WLAN_BT_RF0</text>
<text x="49.7" y="148.1">USIM_RST</text>
<text x="80.9" y="148.1">USIM_RST</text>
<text x="50.4" y="151.7">USIM_DATA</text>
<text x="50.9" y="153.4">USIM_CLK</text>
<text x="115.8" y="151.7">USIM_VDD</text>
</g>
<g font-size="1.6" fill="#00f">
<text x="38.6" y="112.4">+</text>
<text x="50.7" y="112.9">+</text>
</g>
<g font-size="1.6" fill="#808080">
<text x="221.6" y="115.4">DNP C159</text>
<text x="236.7" y="115.4">DNP C160</text>
</g>
<g font-size="1.3">
<text x="30.8" y="1.3">5</text>
<text x="88.9" y="1.3">4</text>
<text x="147" y="1.3">3</text>
<text x="205" y="1.3">2</text>
<text x="263.1" y="1.3">1</text>
<text x=".5" y="28.4">D</text>
<text x="292.6" y="28.4">D</text>
<text x=".5" y="79.5">C</text>
<text x="292.6" y="79.5">C</text>
<text x=".5" y="130.6">B</text>
<text x="292.6" y="130.6">B</text>
<text x=".5" y="181.7">A</text>
<text x="292.6" y="181.7">A</text>
<text x="30.8" y="207.4">5</text>
<text x="88.9" y="207.4">4</text>
<text x="147" y="207.4">3</text>
<text x="205" y="207.4">2</text>
<text x="263.1" y="207.4">1</text>
</g>
</svg>
